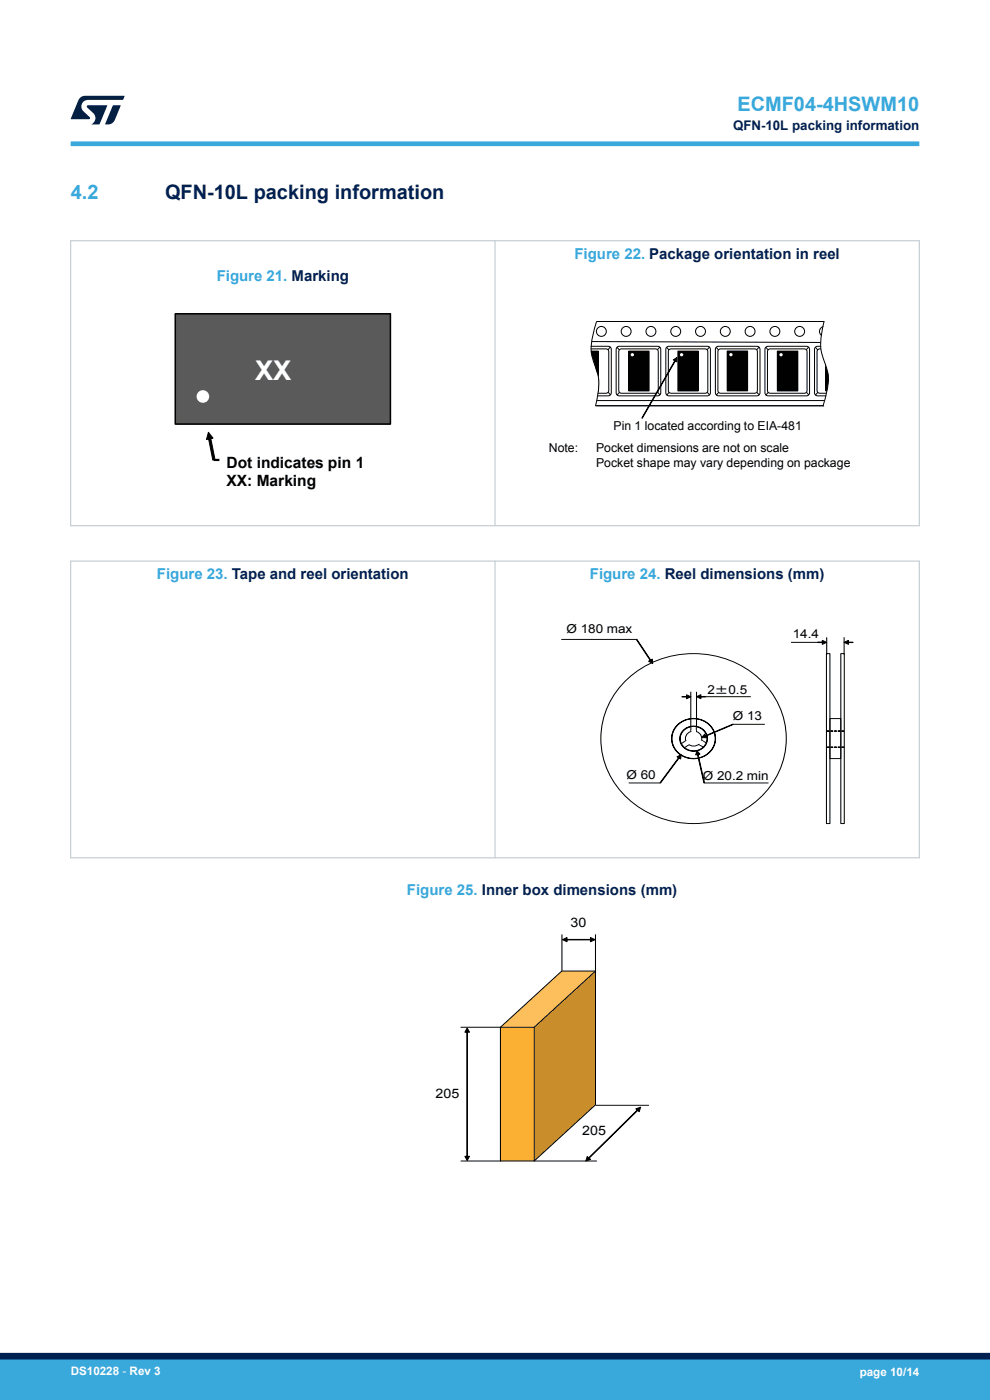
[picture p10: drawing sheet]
<svg xmlns="http://www.w3.org/2000/svg" width="210mm" height="297mm" viewBox="0 0 210 297" stroke-linecap="round" stroke-linejoin="round" font-family="sans-serif">
<path d="M37.2 66.6h45.6v23.4h-45.6z" fill="#5a5a5a"/>
<path d="M37.2 66.6h45.6v23.4h-45.6z" fill="none" stroke="#010101" stroke-width=".32"/>
<circle cx="43" cy="84.1" r="1.18" fill="#fff"/>
<circle cx="43" cy="84.1" r="1.18" fill="none" stroke="#fff" stroke-width=".32"/>
<path d="M44.2 92.9l.5-.1 .9 4.7-.5 .1zM44.2 91.7l1 1.3-1.4 .2z" fill="#010101"/>
<path d="M44.2 92.9l.5-.1 .9 4.7-.5 .1zM44.2 91.7l1 1.3-1.4 .2z" fill="none" stroke="#010101" stroke-width=".21"/>
<path d="M45.4 97.6h1.1" fill="none" stroke="#010101" stroke-width=".47"/>
<path d="M173 73.7l.4-.2h8.2a.66 .66 0 0 1 .6 .6v9.2a.65 .65 0 0 1-.6 .7h-8.2a.66 .66 0 0 1-.6-.7v-9.2z" fill-rule="evenodd" fill="#fff"/>
<path d="M173 73.7l9.1 10.1M173 73.7l.4-.2h8.2a.66 .66 0 0 1 .6 .6v9.2a.65 .65 0 0 1-.6 .7h-8.2a.66 .66 0 0 1-.6-.7v-9.2zM182.1 73.6l-9.2 10.2" fill="none" stroke="#010101" stroke-width=".21"/>
<path d="M173.5 74.2l.4-.2h7.2a.58 .58 0 0 1 .6 .6v8.2a.58 .58 0 0 1-.6 .6h-7.2a.58 .58 0 0 1-.6-.6v-8.2z" fill-rule="evenodd" fill="#fff"/>
<path d="M173.5 74.2l.4-.2h7.2a.58 .58 0 0 1 .6 .6v8.2a.58 .58 0 0 1-.6 .6h-7.2a.58 .58 0 0 1-.6-.6v-8.2z" fill="none" stroke="#010101" stroke-width=".21"/>
<circle cx="177.5" cy="78.7" r="1.05" fill="#fff"/>
<circle cx="177.5" cy="78.7" r="1.05" fill="none" stroke="#010101" stroke-width=".21"/>
<path d="M120.4 73.7l.5-.2h8.1a.66 .66 0 0 1 .7 .6v9.2a.66 .66 0 0 1-.7 .7h-8.1a.66 .66 0 0 1-.7-.7v-9.2z" fill-rule="evenodd" fill="#fff"/>
<path d="M120.4 73.7l9.1 10.1M120.4 73.7l.5-.2h8.1a.66 .66 0 0 1 .7 .6v9.2a.66 .66 0 0 1-.7 .7h-8.1a.66 .66 0 0 1-.7-.7v-9.2zM129.5 73.6l-9.1 10.2" fill="none" stroke="#010101" stroke-width=".21"/>
<path d="M120.9 74.2l.4-.2h7.2a.58 .58 0 0 1 .6 .6v8.2a.58 .58 0 0 1-.6 .6h-7.2a.58 .58 0 0 1-.6-.6v-8.2z" fill-rule="evenodd" fill="#fff"/>
<path d="M120.9 74.2l.4-.2h7.2a.58 .58 0 0 1 .6 .6v8.2a.58 .58 0 0 1-.6 .6h-7.2a.58 .58 0 0 1-.6-.6v-8.2z" fill="none" stroke="#010101" stroke-width=".21"/>
<circle cx="124.9" cy="78.7" r="1.05" fill="#fff"/>
<circle cx="124.9" cy="78.7" r="1.05" fill="none" stroke="#010101" stroke-width=".21"/>
<path d="M130.9 73.7l.5-.2h8.1a.66 .66 0 0 1 .7 .6v9.2a.66 .66 0 0 1-.7 .7h-8.1a.66 .66 0 0 1-.7-.7v-9.2z" fill-rule="evenodd" fill="#fff"/>
<path d="M130.9 73.7l9.1 10.1M130.9 73.7l.5-.2h8.1a.66 .66 0 0 1 .7 .6v9.2a.66 .66 0 0 1-.7 .7h-8.1a.66 .66 0 0 1-.7-.7v-9.2zM140 73.6l-9.1 10.2" fill="none" stroke="#010101" stroke-width=".21"/>
<path d="M131.4 74.2l.4-.2h7.2a.58 .58 0 0 1 .6 .6v8.2a.58 .58 0 0 1-.6 .6h-7.2a.58 .58 0 0 1-.5-.6v-8.2z" fill-rule="evenodd" fill="#fff"/>
<path d="M131.4 74.2l.4-.2h7.2a.58 .58 0 0 1 .6 .6v8.2a.58 .58 0 0 1-.6 .6h-7.2a.58 .58 0 0 1-.5-.6v-8.2z" fill="none" stroke="#010101" stroke-width=".21"/>
<circle cx="135.4" cy="78.7" r="1.05" fill="#fff"/>
<circle cx="135.4" cy="78.7" r="1.05" fill="none" stroke="#010101" stroke-width=".21"/>
<path d="M141.4 73.7l.5-.2h8.1a.66 .66 0 0 1 .7 .6v9.2a.65 .65 0 0 1-.7 .7h-8.1a.66 .66 0 0 1-.7-.7v-9.2z" fill-rule="evenodd" fill="#fff"/>
<path d="M141.4 73.7l9.1 10.1M141.4 73.7l.5-.2h8.1a.66 .66 0 0 1 .7 .6v9.2a.65 .65 0 0 1-.7 .7h-8.1a.66 .66 0 0 1-.7-.7v-9.2zM150.5 73.6l-9.1 10.2" fill="none" stroke="#010101" stroke-width=".21"/>
<path d="M141.9 74.2l.4-.2h7.3a.58 .58 0 0 1 .5 .6v8.2a.58 .58 0 0 1-.5 .6h-7.3a.58 .58 0 0 1-.5-.6v-8.2z" fill-rule="evenodd" fill="#fff"/>
<path d="M141.9 74.2l.4-.2h7.3a.58 .58 0 0 1 .5 .6v8.2a.58 .58 0 0 1-.5 .6h-7.3a.58 .58 0 0 1-.5-.6v-8.2z" fill="none" stroke="#010101" stroke-width=".21"/>
<circle cx="146" cy="78.7" r="1.05" fill="#fff"/>
<circle cx="146" cy="78.7" r="1.05" fill="none" stroke="#010101" stroke-width=".21"/>
<path d="M151.9 73.7l.5-.2h8.2a.66 .66 0 0 1 .6 .6v9.2a.65 .65 0 0 1-.6 .7h-8.2a.66 .66 0 0 1-.7-.7v-9.2z" fill-rule="evenodd" fill="#fff"/>
<path d="M151.9 73.7l9.1 10.1M151.9 73.7l.5-.2h8.2a.66 .66 0 0 1 .6 .6v9.2a.65 .65 0 0 1-.6 .7h-8.2a.66 .66 0 0 1-.7-.7v-9.2zM161 73.6l-9.1 10.2" fill="none" stroke="#010101" stroke-width=".21"/>
<path d="M152.5 74.2l.4-.2h7.2a.58 .58 0 0 1 .6 .6v8.2a.58 .58 0 0 1-.6 .6h-7.2a.58 .58 0 0 1-.6-.6v-8.2z" fill-rule="evenodd" fill="#fff"/>
<path d="M152.5 74.2l.4-.2h7.2a.58 .58 0 0 1 .6 .6v8.2a.58 .58 0 0 1-.6 .6h-7.2a.58 .58 0 0 1-.6-.6v-8.2z" fill="none" stroke="#010101" stroke-width=".21"/>
<circle cx="156.5" cy="78.7" r="1.05" fill="#fff"/>
<circle cx="156.5" cy="78.7" r="1.05" fill="none" stroke="#010101" stroke-width=".21"/>
<path d="M162.5 73.7l.4-.2h8.2a.66 .66 0 0 1 .6 .6v9.2a.65 .65 0 0 1-.6 .7h-8.2a.66 .66 0 0 1-.6-.7v-9.2z" fill-rule="evenodd" fill="#fff"/>
<path d="M162.4 73.7l9.2 10.1M162.5 73.7l.4-.2h8.2a.66 .66 0 0 1 .6 .6v9.2a.65 .65 0 0 1-.6 .7h-8.2a.66 .66 0 0 1-.6-.7v-9.2zM171.6 73.6l-9.2 10.2" fill="none" stroke="#010101" stroke-width=".21"/>
<path d="M163 74.2l.4-.2h7.2a.58 .58 0 0 1 .6 .6v8.2a.58 .58 0 0 1-.6 .6h-7.2a.58 .58 0 0 1-.6-.6v-8.2z" fill-rule="evenodd" fill="#fff"/>
<path d="M163 74.2l.4-.2h7.2a.58 .58 0 0 1 .6 .6v8.2a.58 .58 0 0 1-.6 .6h-7.2a.58 .58 0 0 1-.6-.6v-8.2z" fill="none" stroke="#010101" stroke-width=".21"/>
<circle cx="167" cy="78.7" r="1.05" fill="#fff"/>
<circle cx="167" cy="78.7" r="1.05" fill="none" stroke="#010101" stroke-width=".21"/>
<circle cx="132.8" cy="70.3" r="1.05" fill="#fff"/>
<circle cx="132.8" cy="70.3" r="1.05" fill="none" stroke="#010101" stroke-width=".21"/>
<circle cx="138.1" cy="70.3" r="1.05" fill="#fff"/>
<circle cx="138.1" cy="70.3" r="1.05" fill="none" stroke="#010101" stroke-width=".21"/>
<circle cx="143.3" cy="70.3" r="1.05" fill="#fff"/>
<circle cx="143.3" cy="70.3" r="1.05" fill="none" stroke="#010101" stroke-width=".21"/>
<circle cx="148.6" cy="70.3" r="1.05" fill="#fff"/>
<circle cx="148.6" cy="70.3" r="1.05" fill="none" stroke="#010101" stroke-width=".21"/>
<circle cx="153.9" cy="70.3" r="1.05" fill="#fff"/>
<circle cx="153.9" cy="70.3" r="1.05" fill="none" stroke="#010101" stroke-width=".21"/>
<circle cx="159.1" cy="70.3" r="1.05" fill="#fff"/>
<circle cx="159.1" cy="70.3" r="1.05" fill="none" stroke="#010101" stroke-width=".21"/>
<circle cx="164.4" cy="70.3" r="1.05" fill="#fff"/>
<circle cx="164.4" cy="70.3" r="1.05" fill="none" stroke="#010101" stroke-width=".21"/>
<circle cx="169.6" cy="70.3" r="1.05" fill="#fff"/>
<g fill="none" stroke="#010101" stroke-width=".21">
<path d="M125.4 72.5l48.7 .2M126.5 68.2h48.4M126.4 86.1h48.4"/>
<circle cx="169.6" cy="70.3" r="1.05"/>
</g>
<circle cx="127.6" cy="70.3" r="1.05" fill="#fff"/>
<g fill="none" stroke="#010101" stroke-width=".21">
<path d="M126.5 85h48.4"/>
<circle cx="127.6" cy="70.3" r="1.05"/>
</g>
<circle cx="174.9" cy="70.3" r="1.05" fill="#fff"/>
<g fill="none" stroke="#010101" stroke-width=".21">
<path d="M126.5 86.1h48.4"/>
<circle cx="174.9" cy="70.3" r="1.05"/>
</g>
<path d="M143.2 76.4l-7 12.3zM142.8 76.3l.8 .5v-1z" fill="#010101"/>
<path d="M142.8 76.3l.8-.5v1zM143.2 76.4l-7 12.3z" fill="none" stroke="#010101" stroke-width=".21"/>
<path d="M164.9 74.5h4.3v8.4h-4.3z" fill-rule="evenodd" fill="#010101"/>
<path d="M164.9 74.5h4.3v8.4h-4.3z" fill="none" stroke="#010101" stroke-width=".22"/>
<circle cx="165.7" cy="75.3" r=".35" fill="#fff"/>
<path d="M175.2 74.5h4.3v8.4h-4.3z" fill-rule="evenodd" fill="#010101"/>
<path d="M175.2 74.5h4.3v8.4h-4.3z" fill="none" stroke="#010101" stroke-width=".22"/>
<g fill="#fff">
<circle cx="175.9" cy="75.3" r=".35"/>
<circle cx="176.1" cy="76" r="1.05"/>
</g>
<circle cx="176.1" cy="76" r="1.05" fill="none" stroke="#010101" stroke-width=".21"/>
<path d="M174.8 68.3h8.2v17.8l-8.3 .1 .5-2.1 .6-3.4-.1-1.3-1-3.6a4.6 4.6 0 0 1-.6-2.4l.2-2.7z" fill-rule="evenodd" fill="#fff"/>
<path d="M174.8 68.2a13 13 0 0 0 .4 9.5 11.9 11.9 0 0 1-.4 7.7l-.2 .8" fill="none" stroke="#010101" stroke-width=".21"/>
<path d="M154.3 74.5h4.3v8.4h-4.3z" fill-rule="evenodd" fill="#010101"/>
<path d="M154.3 74.5h4.3v8.4h-4.3z" fill="none" stroke="#010101" stroke-width=".22"/>
<circle cx="155" cy="75.2" r=".35" fill="#fff"/>
<path d="M143.8 74.5h4.3v8.4h-4.3z" fill-rule="evenodd" fill="#010101"/>
<path d="M143.8 74.5h4.3v8.4h-4.3z" fill="none" stroke="#010101" stroke-width=".22"/>
<circle cx="144.6" cy="75.3" r=".35" fill="#fff"/>
<path d="M133.4 74.5h4.3v8.4h-4.3z" fill-rule="evenodd" fill="#010101"/>
<path d="M133.4 74.5h4.3v8.4h-4.3z" fill="none" stroke="#010101" stroke-width=".22"/>
<circle cx="134.1" cy="75.3" r=".35" fill="#fff"/>
<path d="M122.6 74.5h4.3v8.4h-4.3z" fill-rule="evenodd" fill="#010101"/>
<path d="M122.6 74.5h4.3v8.4h-4.3z" fill="none" stroke="#010101" stroke-width=".22"/>
<g fill="#fff">
<circle cx="123.4" cy="75.3" r=".35"/>
<circle cx="125" cy="78.4" r="1.05"/>
</g>
<circle cx="125" cy="78.4" r="1.05" fill="none" stroke="#010101" stroke-width=".21"/>
<path d="M118.1 68.3l8.3-.1-.5 2.1-.6 3.4 .1 1.3 1 3.5a4.6 4.6 0 0 1 .6 2.5l-.2 2.6-.5 2.5h-8.2z" fill-rule="evenodd" fill="#fff"/>
<path d="M126.5 68.2a14.4 14.4 0 0 0-.8 7.7 13.9 13.9 0 0 1 1.3 6.8l-.7 3.5M175.3 138.7h.7v36h-.7zM178.4 138.7h.7v36h-.7zM132.1 145.1a20.7 20.7 0 0 1 32 2.5 17.2 17.2 0 0 1-7.1 24.7 20.7 20.7 0 0 1-26.9-6.5 16.8 16.8 0 0 1 2-20.7zM176 152.4h2.4v8.5h-2.4z" fill="none" stroke="#010101" stroke-width=".21"/>
<path d="M14.9 51.1h180.2M15 51v60.6M105 51v60.6M195 51v60.6M14.9 111.5h180.2" fill="none" stroke="#b9c4ca" stroke-width=".21"/>
<path d="M178.5 155l.5 .1zM177.8 155l.4 .1zM177 155l.4 .1zM176.2 155l.5 .1zM175.5 155l.4 .1z" fill="#010101"/>
<path d="M175.5 155l.4 .1zM176.2 155l.5 .1zM177 155l.4 .1zM177.8 155l.4 .1zM178.5 155l.5 .1z" fill="none" stroke="#010101" stroke-width=".21"/>
<path d="M178.5 158.5l.5 .1zM177.8 158.5l.4 .1zM177 158.5l.4 .1zM176.2 158.5l.5 .1zM175.5 158.5l.4 .1z" fill="#010101"/>
<path d="M175.5 158.5l.4 .1zM176.2 158.5l.5 .1zM177 158.5l.4 .1zM177.8 158.5l.4 .1zM178.5 158.5l.5 .1z" fill="none" stroke="#010101" stroke-width=".21"/>
<path d="M143.6 154a4.7 4.7 0 0 1 5-1.4 4.7 4.7 0 0 1 3.1 4.1 4.6 4.6 0 0 1-4.6 4.2 4.6 4.6 0 0 1-4.6-4.2 4 4 0 0 1 1.1-2.7z" fill-rule="evenodd" fill="#fff"/>
<path d="M142.5 156.7v.2zM142.5 156.4v.2zM142.5 156.2v.2zM142.5 155.9l.1 .2zM142.6 155.6v.2zM142.7 155.4v.2zM142.8 155.1v.2zM142.9 154.9v.2zM143 154.6v.2zM143.2 154.4l-.1 .2zM143.4 154.2l-.1 .2zM143.5 154v.2zM143.7 153.8h.1l-.2 .1zM143.8 153.7l.2-.1zM144 153.5l.2-.1zM144.2 153.3h.2zM144.5 153.2l.2-.1zM144.7 153h.2zM145 152.9h.2zM145.2 152.8h.3zM145.5 152.7h.2zM145.8 152.6h.2zM146.1 152.5h.2zM146.4 152.5h.2zM146.7 152.4l.2 .1zM147 152.4l.2 .1zM147.3 152.4l.2 .1zM147.5 152.4l.3 .1zM147.8 152.5l.2 .1zM148.1 152.5l.2 .1zM148.4 152.6l.2 .1zM148.7 152.7l.2 .1zM149 152.8l.1 .1zM149.2 152.9l.2 .1zM149.5 153l.2 .2zM149.8 153.2l.1 .1zM150 153.3l.1 .2zM150.2 153.5l.1 .2zM150.4 153.7l.2 .1zM150.6 153.9l.2 .1zM150.8 154.1l.2 .2zM150.9 154.3l.2 .2zM151.1 154.6l.2 .1zM151.2 154.8l.2 .2zM151.4 155.1l.1 .1zM151.5 155.3l.1 .2zM151.5 155.6l.2 .1zM151.6 155.8l.1 .2zM151.7 156.1l.1 .2zM151.7 156.3l.1 .2zM151.7 156.6l.1 .2zM151.7 156.9l.1 .2zM151.7 157.1v.3zM151.6 157.4l.1 .2zM151.6 157.7v.2zM151.5 157.9v.2zM151.4 158.2v.2zM151.3 158.4v.2zM151.2 158.7l-.1 .2zM151 158.9v.2zM150.9 159.1l-.1 .2zM150.7 159.3l-.1 .2zM150.3 159.7l.3-.1zM150.1 159.9l.2-.1zM149.9 160h.2zM149.7 160.2l.2-.1zM149.4 160.3h.3zM149.2 160.5l.2-.1zM148.9 160.6l.2-.1zM148.6 160.7h.3zM148.4 160.7h.2zM148.1 160.8h.2zM147.8 160.9h.2zM147.5 160.9h.2zM147.2 160.9l.2 .1zM146.9 160.9l.2 .1zM146.6 160.9l.2 .1zM146.3 160.8l.2 .1zM146 160.8l.2 .1zM145.8 160.7l.2 .1zM145.5 160.6l.2 .2zM145.2 160.5l.2 .2zM145 160.4l.1 .2zM144.7 160.3l.2 .1zM144.5 160.1l.1 .2zM144.2 160l.2 .1zM144 159.8l.2 .1zM143.8 159.6l.2 .1zM143.6 159.4l.2 .1zM143.4 159.2l.2 .1zM143.2 159l.2 .1zM143 158.8l.2 .1zM142.9 158.5l.2 .2zM142.8 158.3l.1 .1zM142.7 158l.1 .2zM142.6 157.8l.1 .1zM142.5 157.5l.2 .2zM142.5 157.2l.1 .2zM142.5 157l.1 .2z" fill="#010101"/>
<g fill="none" stroke="#010101" stroke-width=".21">
<path d="M142.5 156.7v.2zM142.5 156.4v.2zM142.5 157l.1 .2zM142.5 156.2v.2zM142.5 157.2l.1 .2zM142.5 155.9l.1 .2zM142.5 157.5l.2 .2zM142.6 155.6v.2zM142.6 157.8l.1 .1zM142.7 155.4v.2zM142.7 158l.1 .2zM142.8 155.1v.2z"/>
<path d="M142.8 158.3l.1 .1zM142.9 154.9v.2zM142.9 158.5l.2 .2zM143 154.6v.2zM143 158.8l.2 .1zM143.2 154.4l-.1 .2zM143.2 159l.2 .1zM143.4 154.2l-.1 .2zM143.4 159.2l.2 .1zM143.5 154v.2zM143.6 159.4l.2 .1zM143.7 153.8h.1l-.2 .1z"/>
<path d="M143.8 159.6l.2 .1zM143.8 153.7l.2-.1zM144 159.8l.2 .1zM144 153.5l.2-.1zM144.2 153.3h.2zM144.2 160l.2 .1zM144.5 153.2l.2-.1zM144.7 153h.2zM145 152.9h.2zM145.2 152.8h.3zM145.5 152.7h.2zM145.8 152.6h.2z"/>
<path d="M146.1 152.5h.2zM146.4 152.5h.2zM146.7 152.4l.2 .1zM147 152.4l.2 .1zM147.3 152.4l.2 .1zM147.5 152.4l.3 .1zM147.8 152.5l.2 .1zM148.1 152.5l.2 .1zM148.4 152.6l.2 .1zM148.7 152.7l.2 .1zM149 152.8l.1 .1zM149.2 152.9l.2 .1z"/>
<path d="M149.5 153l.2 .2zM149.8 153.2l.1 .1zM150 153.3l.1 .2zM150.1 159.9l.2-.1zM150.2 153.5l.1 .2zM150.3 159.7l.3-.1zM150.4 153.7l.2 .1zM150.6 153.9l.2 .1zM150.7 159.3l-.1 .2zM150.8 154.1l.2 .2zM150.9 159.1l-.1 .2zM150.9 154.3l.2 .2z"/>
<path d="M151 158.9v.2zM151.1 154.6l.2 .1zM151.2 158.7l-.1 .2zM151.2 154.8l.2 .2zM151.3 158.4v.2zM151.4 155.1l.1 .1zM151.4 158.2v.2zM151.5 155.3l.1 .2zM151.5 157.9v.2zM151.5 155.6l.2 .1zM151.6 157.7v.2zM151.6 155.8l.1 .2z"/>
<path d="M151.6 157.4l.1 .2zM151.7 156.1l.1 .2zM151.7 157.1v.3zM151.7 156.3l.1 .2zM151.7 156.9l.1 .2zM151.7 156.6l.1 .2zM144.5 160.1l.1 .2zM144.7 160.3l.2 .1zM145 160.4l.1 .2zM145.2 160.5l.2 .2zM145.5 160.6l.2 .2zM145.8 160.7l.2 .1z"/>
<path d="M146 160.8l.2 .1zM146.3 160.8l.2 .1zM146.6 160.9l.2 .1zM146.9 160.9l.2 .1zM147.2 160.9l.2 .1zM147.5 160.9h.2zM147.8 160.9h.2zM148.1 160.8h.2zM148.4 160.7h.2zM148.6 160.7h.3zM148.9 160.6l.2-.1zM149.2 160.5l.2-.1z"/>
<path d="M149.4 160.3h.3zM149.7 160.2l.2-.1zM149.9 160h.2z"/>
</g>
<path d="M144.9 155.1a2.89 2.89 0 0 1 3.4-.8 2.89 2.89 0 0 1 1.6 3 2.93 2.93 0 0 1-3.1 2 2.93 2.93 0 0 1-2.6-2.6l.1-.6z" fill-rule="evenodd" fill="#fff"/>
<path d="M144.2 156.5l.1 .3zM144.3 156.1v.3zM144.4 155.7v.4zM144.6 155.4l-.1 .3zM144.8 155l-.1 .3zM145 154.8h.2l-.2 .2zM145.2 154.7l.4-.1zM145.6 154.4h.3zM146 154.2h.3zM146.4 154.1l.4 .1zM146.9 154l.3 .1zM147.3 154l.3 .2zM147.8 154.1l.2 .2zM148.2 154.2l.2 .2zM148.6 154.4l.2 .2zM149 154.6l.2 .2zM149.2 155l.3 .1zM149.5 155.3l.2 .2zM149.7 155.6l.2 .3zM149.9 156l.1 .3zM149.9 156.4l.2 .3zM150 156.8v.3zM149.9 157.2l.1 .3zM149.8 157.5v.4zM149.6 157.9l.1 .1-.1 .2zM149.4 158.2l-.1 .3zM148.9 158.7l.3-.1zM148.5 158.9h.4zM148.1 159.1h.4zM147.7 159.2h.4zM147.3 159.3h.3zM146.9 159.3l.3 .1zM146.4 159.2l.3 .2zM146 159.1l.3 .2zM145.6 158.9l.3 .2zM145.3 158.7l.2 .2zM144.9 158.4l.3 .2zM144.6 158.1l.3 .2zM144.4 157.8l.3 .2zM144.3 157.4l.2 .2zM144.2 157l.2 .2zM144.2 156.8h.1z" fill="#010101"/>
<g fill="none" stroke="#010101" stroke-width=".21">
<path d="M144.2 156.8h.1zM144.2 156.5l.1 .3zM144.2 157l.2 .2zM144.3 156.1v.3zM144.3 157.4l.2 .2zM144.4 155.7v.4zM144.4 157.8l.3 .2zM144.6 155.4l-.1 .3zM144.6 158.1l.3 .2zM144.8 155l-.1 .3zM144.9 158.4l.3 .2zM145 154.8h.2l-.2 .2z"/>
<path d="M145.2 154.7l.4-.1zM145.3 158.7l.2 .2zM145.6 154.4h.3zM145.6 158.9l.3 .2zM146 154.2h.3zM146 159.1l.3 .2zM146.4 154.1l.4 .1zM146.4 159.2l.3 .2zM146.9 159.3l.3 .1zM146.9 154l.3 .1zM147.3 159.3h.3zM147.3 154l.3 .2z"/>
<path d="M147.7 159.2h.4zM147.8 154.1l.2 .2zM148.1 159.1h.4zM148.2 154.2l.2 .2zM148.5 158.9h.4zM148.6 154.4l.2 .2zM148.9 158.7l.3-.1zM149 154.6l.2 .2zM149.2 155l.3 .1zM149.4 158.2l-.1 .3zM149.5 155.3l.2 .2zM149.6 157.9l.1 .1-.1 .2z"/>
<path d="M149.7 155.6l.2 .3zM149.8 157.5v.4zM149.9 156l.1 .3zM149.9 157.2l.1 .3zM149.9 156.4l.2 .3zM150 156.8v.3z"/>
</g>
<path d="M145.9 155.6a1.65 1.65 0 0 1 2.5 0 1.65 1.65 0 0 1-.4 2.5 1.64 1.64 0 0 1-2.2-.4 1.64 1.64 0 0 1 .1-2.1z" fill-rule="evenodd" fill="#fff"/>
<path d="M145.9 155.6a1.65 1.65 0 0 1 2.5 0 1.65 1.65 0 0 1-.4 2.5 1.64 1.64 0 0 1-2.2-.4 1.64 1.64 0 0 1 .1-2.1z" fill="none" stroke="#010101" stroke-width=".21"/>
<path d="M146.6 154.1h1.1v1.1h-1.1z" fill-rule="evenodd" fill="#fff"/>
<path d="M146.6 154.1h1.1v1.1h-1.1z" fill="none" stroke="#010101" stroke-width=".21"/>
<path d="M148.8 157l1 .6-.6 .9-1-.6z" fill-rule="evenodd" fill="#fff"/>
<path d="M148.8 157l1 .6-.6 .9-1-.6z" fill="none" stroke="#010101" stroke-width=".21"/>
<path d="M144.5 157.8l.9-.7 .7 .9-.9 .6z" fill-rule="evenodd" fill="#fff"/>
<path d="M144.5 157.8l.9-.7 .7 .9-.9 .6z" fill="none" stroke="#010101" stroke-width=".21"/>
<path d="M146.8 154.9h.7v.7h-.7z" fill-rule="evenodd" fill="#fff"/>
<path d="M146.8 154.9h.7v.7h-.7z" fill="none" stroke="#fff" stroke-width=".21"/>
<path d="M148.1 156.8l1 .6-.4 .6-1-.6z" fill-rule="evenodd" fill="#fff"/>
<path d="M148.1 156.8l1 .6-.4 .6-1-.6z" fill="none" stroke="#fff" stroke-width=".21"/>
<path d="M145.4 157.4l.6-.4 .4 .6-.6 .4z" fill-rule="evenodd" fill="#fff"/>
<path d="M145.4 157.4l.6-.4 .4 .6-.6 .4z" fill="none" stroke="#fff" stroke-width=".21"/>
<path d="M135 135.7l.1-.1 3 4.5-.1 .1zM137.6 140.3l.8-.5 .1 1z" fill="#010101"/>
<path d="M119.1 135.6h15.9M135 135.7l.1-.1 3 4.5-.1 .1zM137.6 140.3l.8-.5 .1 1z" fill="none" stroke="#010101" stroke-width=".21"/>
<path d="M149.5 156.1l6-2.4zM149.5 155.7l-.7 .8h1.1z" fill="#010101"/>
<path d="M149.5 155.7l.4 .8h-1.1zM149.5 156.1l6-2.4zM155.5 153.7h6.7" fill="none" stroke="#010101" stroke-width=".21"/>
<path d="M144 160.6l-4 5.5 4.1-5.4zM143.6 160.5l.8 .5 .1-.9z" fill="#010101"/>
<path d="M175.4 135.2v3.7M179.1 135.2v3.7M133.4 166.1h6.7M143.6 160.5l.9-.4-.1 .9zM144 160.6l.1 .1-4.1 5.4z" fill="none" stroke="#010101" stroke-width=".21"/>
<path d="M173.5 136.2l1.1 .1zM174.4 135.8v.9l1-.4z" fill="#010101"/>
<path d="M173.5 136.2l1.1 .1zM174.4 135.8l1 .5-1 .4z" fill="none" stroke="#010101" stroke-width=".21"/>
<path d="M179.8 136.2l1.1 .1zM179.1 136.3l.9-.5v.9z" fill="#010101"/>
<path d="M167.8 136.3h6.6M179.1 136.3l.9-.5v.9zM179.8 136.2l1.1 .1zM146.5 146.8v7.4" fill="none" stroke="#010101" stroke-width=".21"/>
<path d="M144.7 147.8l1.1 .1zM145.6 147.4v.8l.9-.4z" fill="#010101"/>
<path d="M144.7 147.8l1.1 .1zM145.6 147.4l.9 .4-.9 .4zM147.7 146.8v7.4" fill="none" stroke="#010101" stroke-width=".21"/>
<path d="M148.5 147.7l1.1 .2zM147.7 147.8l1-.4v.8z" fill="#010101"/>
<path d="M147.7 147.8l1-.4v.8zM148.5 147.7l1.1 .2zM148.7 147.8h10.6" fill="none" stroke="#010101" stroke-width=".21"/>
<path d="M147.9 159.9h.1l1.4 6.2h-.1zM147.8 159.2l.7 .8-.9 .2z" fill="#010101"/>
<path d="M147.8 159.2l.7 .8-.9 .2zM147.9 159.9h.1l1.4 6.2h-.1zM149.4 166.1h13.6" fill="none" stroke="#010101" stroke-width=".21"/>
<path d="M14.9 119h180.2M15 118.9v63.2M105 118.9v63.2M195 118.9v63.2M14.9 182h180.2" fill="none" stroke="#b9c4ca" stroke-width=".21"/>
<path d="M106.2 217.9h7.1v28.4h-7.1z" fill-rule="evenodd" fill="#fcb033"/>
<path d="M113.3 217.9l13-11.9v28.4l-13 11.9z" fill="#c98d2b"/>
<path d="M106.2 217.9l13-11.9h7.1l-13 11.9z" fill="#fcbf5c"/>
<path d="M97.7 217.9h8.6M106.2 217.9l13-11.9h7.1v28.4l-13 11.9h-7.1zM113.3 217.9v28.4M126.3 206l-13 11.9h-7.1M97.7 246.3h8.6" fill="none" stroke="#010101" stroke-width=".21"/>
<path d="M99 218.8h.2v26.7h-.2zM99.1 218.1l.5 .9h-1zM98.6 245.3h1l-.5 .9z" fill="#010101"/>
<path d="M99 218.8h.2v26.7h-.2zM99.1 218.1l.5 .9h-1zM126.4 234.5h11.3M98.6 245.3h1l-.5 .9zM113.2 246.3h13.4" fill="none" stroke="#010101" stroke-width=".21"/>
<path d="M124.8 245.7l.1 .1 10.5-10.3-.1-.1zM124.6 245.4l-.3 .9 1-.3zM134.9 235.2l.7 .6 .3-.9z" fill="#010101"/>
<path d="M119.2 198.2v7.9M126.3 198.2v7.9M134.9 235.2l1-.3-.3 .9zM124.6 245.4l.7 .6-1 .3zM124.8 245.7l10.5-10.3 .1 .1-10.5 10.3z" fill="none" stroke="#010101" stroke-width=".21"/>
<path d="M120.1 199.3h5.3v.1h-5.3zM125.3 198.9l.9 .4-.9 .5zM119.3 199.3l1-.4v.9z" fill="#010101"/>
<path d="M119.3 199.3l1-.4v.9zM120.1 199.3h5.3v.1h-5.3zM125.3 198.9l.9 .4-.9 .5z" fill="none" stroke="#010101" stroke-width=".21"/>
<path d="M15 30.5h180" fill="none" stroke="#39a9dc" stroke-width="1"/>
<g fill="#001e41">
<path d="M17.1 20.7l.9-.4 8.4 .1-.3 .8h-7.4a1.4 1.4 0 0 0-1.3 .8 1.4 1.4 0 0 0 .2 1.5l1.4 1.3v.4l-4 .1 1.6-4.1z"/>
<path d="M24 22.4h1.6l-1.3 3.1a1.54 1.54 0 0 1-1.4 .9l-.6-.1z"/>
<path d="M18.5 22.4h4.2l-1.6 4h-1.7a1.48 1.48 0 0 0 .4-2.4l-1.3-1.2z"/>
</g>
<g fill="#39a9dc">
<path d="M0 288.4h210v8.6h-210z" fill-rule="evenodd"/>
<path d="M-.1 288.4h210.2v4.4h-210.2z" fill-rule="evenodd"/>
</g>
<path d="M0 287.7h210" fill="none" stroke="#002052" stroke-width="1.4"/>
<text font-size="5.8" fill="#fff" x="54.1" y="80.5">XX</text>
<g font-size="4.2" fill="#39a9dc">
<text x="156.4" y="23.5">ECMF04-4HSWM10</text>
<text x="15" y="42.3">4.2</text>
</g>
<text font-size="4.2" fill="#002052" x="35" y="42.3">QFN-10L packing information</text>
<g font-size="3.3" fill="#010101">
<text x="48" y="99.2">Dot indicates pin 1</text>
<text x="48" y="103.2">XX: Marking</text>
</g>
<g font-size="3.2" fill="#39a9dc">
<text x="46" y="59.5">Figure 21. Marking</text>
<text x="121.9" y="55">Figure 22. Package orientation in reel</text>
<text x="33.3" y="122.9">Figure 23. Tape and reel orientation</text>
<text x="125.1" y="122.9">Figure 24. Reel dimensions (mm)</text>
<text x="86.3" y="189.8">Figure 25. Inner box dimensions (mm)</text>
</g>
<text font-size="2.8" fill="#002052" x="155.5" y="27.5">QFN-10L packing information</text>
<g font-size="2.8" fill="#010101">
<text x="121" y="196.7">30</text>
<text x="92.4" y="233">205</text>
<text x="123.5" y="240.8">205</text>
</g>
<g font-size="2.6" fill="#010101">
<text x="116.4" y="95.9">Note:</text>
<text x="126.4" y="95.9">Pocket dimensions are not on scale</text>
<text x="130.1" y="91.2">Pin 1 located according to EIA-481</text>
<text x="126.4" y="99.1">Pocket shape may vary depending on package</text>
<text x="120.2" y="134.3">Ø 180 max</text>
<text x="168.2" y="135.3">14.4</text>
<text x="150.1" y="147.2">2±0.5</text>
<text x="155.4" y="152.8">Ø 13</text>
<text x="132.9" y="165.4">Ø 60</text>
<text x="149.1" y="165.4">Ø 20.2 min</text>
</g>
<g font-size="2.5" fill="#fff">
<text x="15" y="291.6">DS10228 - Rev 3</text>
<text x="182.4" y="291.9">page 10/14</text>
</g>
</svg>
